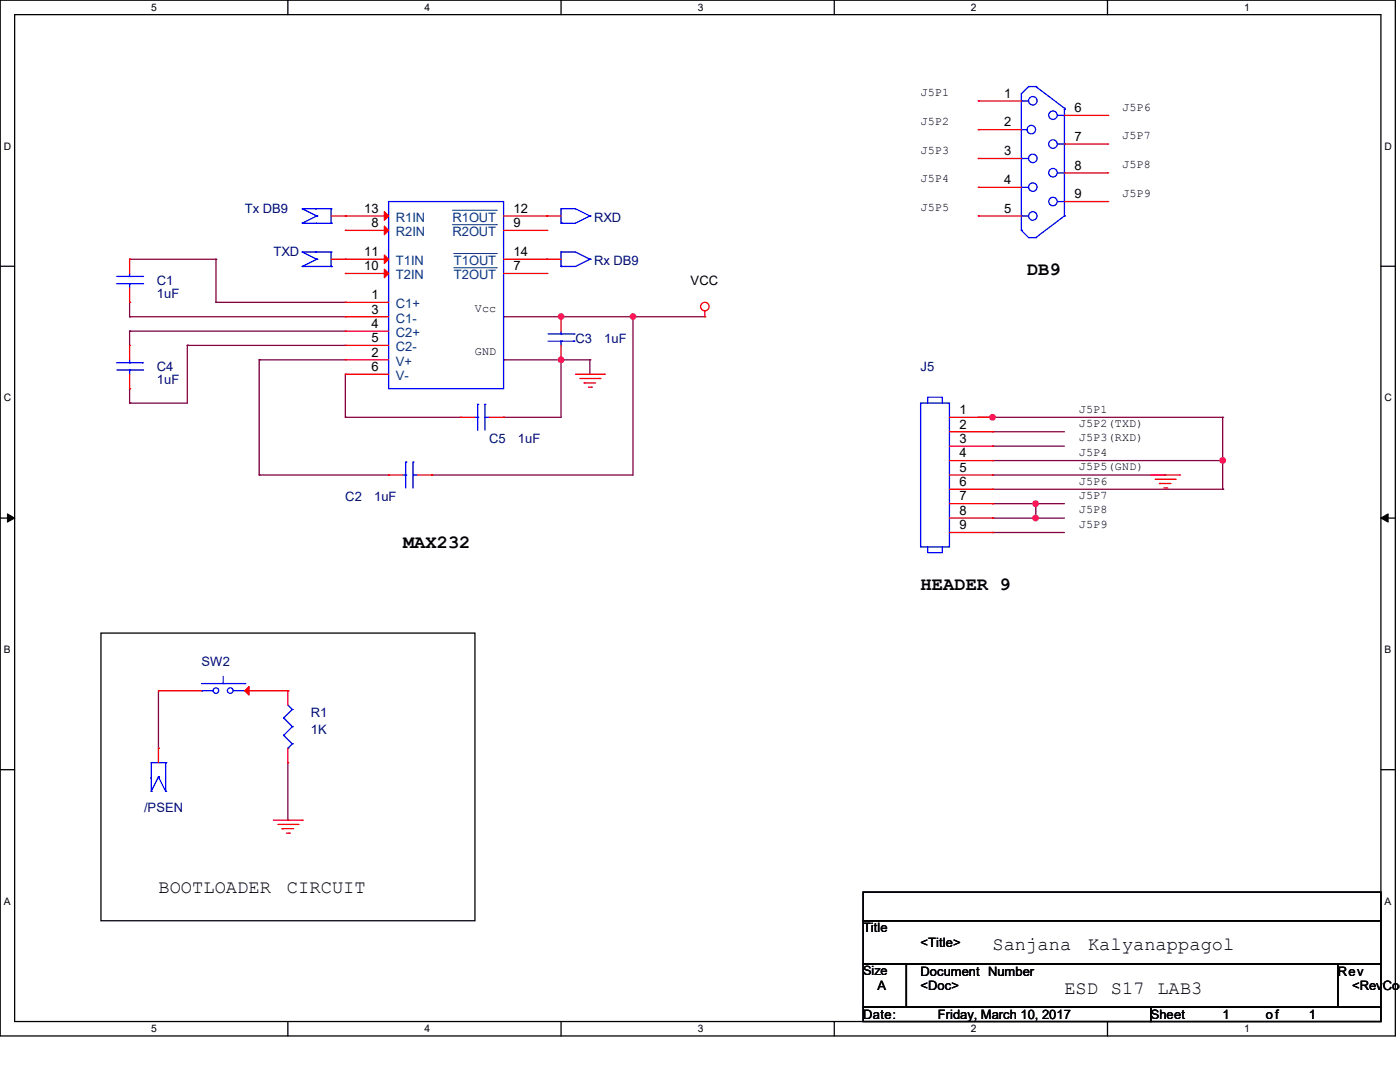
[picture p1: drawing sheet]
<svg xmlns="http://www.w3.org/2000/svg" width="279mm" height="216mm" viewBox="0 0 279 216" stroke-linecap="round" stroke-linejoin="round" font-family="sans-serif">
<path d="M0 0h278.5v206.7h-278.5zM2.9 2.9h272.7v200.9h-272.7z" fill="none" stroke="#000" stroke-width=".25"/>
<g fill="#fff">
<path d="M30.2 .3h1.1v2.3h-1.1z"/>
<path d="M30.2 204.1h1.1v2.3h-1.1z"/>
</g>
<path d="M57.4 0v2.9M57.4 203.8v2.9" fill="none" stroke="#000" stroke-width=".25"/>
<g fill="#fff">
<path d="M84.7 .3h1.1v2.3h-1.1z"/>
<path d="M84.7 204.1h1.1v2.3h-1.1z"/>
</g>
<path d="M112 0v2.9M112 203.8v2.9" fill="none" stroke="#000" stroke-width=".25"/>
<g fill="#fff">
<path d="M139.2 .3h1.1v2.3h-1.1z"/>
<path d="M139.2 204.1h1.1v2.3h-1.1z"/>
</g>
<path d="M166.5 0v2.9M166.5 203.8v2.9" fill="none" stroke="#000" stroke-width=".25"/>
<g fill="#fff">
<path d="M193.8 .3h1.1v2.3h-1.1z"/>
<path d="M193.8 204.1h1.1v2.3h-1.1z"/>
</g>
<path d="M221 0v2.9M221 203.8v2.9" fill="none" stroke="#000" stroke-width=".25"/>
<g fill="#fff">
<path d="M248.3 .3h1.1v2.3h-1.1z"/>
<path d="M248.3 204.1h1.1v2.3h-1.1z"/>
<path d="M.8 28h1.4v2.3h-1.4z"/>
<path d="M276.3 28h1.4v2.3h-1.4z"/>
<path d="M.8 78.2h1.4v2.3h-1.4z"/>
<path d="M276.3 78.2h1.4v2.3h-1.4z"/>
</g>
<path d="M0 53.1h2.9M275.6 53.1h2.9" fill="none" stroke="#000" stroke-width=".25"/>
<g fill="#fff">
<path d="M.8 128.5h1.3v2.2h-1.3z"/>
<path d="M276.3 128.5h1.3v2.2h-1.3z"/>
</g>
<path d="M0 103.4h2.9M275.6 103.4h2.9" fill="none" stroke="#000" stroke-width=".25"/>
<path d="M1.5 102.5l1.4 .9-1.4 .8zM275.6 103.4l1.4-.9v1.7z" fill="#000" stroke="#000" stroke-width=".2"/>
<g fill="#fff">
<path d="M.8 178.7h1.3v2.2h-1.3z"/>
<path d="M276.3 178.7h1.3v2.2h-1.3z"/>
</g>
<path d="M20.2 126.3h74.6v57.4h-74.6zM0 153.6h2.9M275.6 153.6h2.9M172.3 178h103.3v5.7h-103.3zM172.3 183.7h103.3v8.7h-103.3zM172.3 192.4h8.6v8.6h-8.6zM180.9 192.4h86.1v8.6h-86.1zM267 192.4h8.6v8.6h-8.6zM172.3 201h57.4v2.8h-57.4zM229.7 201h45.9v2.8h-45.9z" fill="none" stroke="#000" stroke-width=".25"/>
<g fill="none" stroke="#800040" stroke-width=".25">
<path d="M25.9 51.7h.1M25.9 51.7h17.2M43.1 51.7h.1M43.1 51.7v8.6M25.9 60.3h.1M25.9 63.2h.1M25.9 66.1h.1M25.9 77.6h.1M25.9 60.3v2.9M25.9 66.1v2.8M25.9 77.6v2.8M25.9 63.2h43"/>
<path d="M25.9 66.1h43M37.4 68.9h.1M37.4 68.9v11.5h-11.5M37.4 68.9h31.5M43.1 60.3h.1M43.1 60.3h25.8M51.7 71.8h.1M51.7 71.8h17.2M51.7 71.8v23M68.9 74.7h.1M68.9 74.7v8.6M100.5 63.2h.1"/>
<path d="M100.5 71.8h.1M100.5 63.2h40.2M100.5 71.8h17.2M112 63.2h.1M112 71.8h.1M112 71.8v11.5h-11.5M117.7 71.8h.1M117.7 71.8v2.9M126.3 63.2h.1M126.3 63.2v31.6h-40.2M25.9 80.4h.1M51.7 94.8h.1"/>
<path d="M51.7 94.8h25.9M68.9 83.3h.1M68.9 83.3h23M86.1 94.8h.1M100.5 83.3h.1M195.2 83.3h.1M195.2 83.3h48.8M198.1 89h.1M198.1 86.1h.1M198.1 94.8h34.4M198.1 89h14.3M198.1 86.1h14.3"/>
<path d="M198.1 97.6h45.9M198.1 91.9h45.9M232.5 94.8h.1M244 83.3h.1M244 97.6h.1M244 91.9h.1M244 83.3v14.3M198.1 100.5h.1M198.1 103.4h.1M198.1 106.3h.1M198.1 100.5h14.3M198.1 103.4h14.3"/>
<path d="M198.1 106.3h14.3M206.7 100.5h.1M206.7 103.4h.1M206.7 100.5v2.9M31.6 137.8v11.5M31.6 149.3h.1M57.4 152.2v11.5M57.4 163.7h.1"/>
</g>
<g fill="#f0f" stroke="#f0f" stroke-width=".25">
<circle cx="112" cy="63.2" r=".55"/>
<circle cx="126.3" cy="63.2" r=".55"/>
<circle cx="112" cy="71.8" r=".55"/>
<circle cx="198.1" cy="83.3" r=".55"/>
<circle cx="206.7" cy="100.5" r=".55"/>
<circle cx="206.7" cy="103.4" r=".55"/>
<circle cx="244" cy="91.9" r=".55"/>
</g>
<g fill="none" stroke="#f00" stroke-width=".25">
<path d="M195.2 20.2h.1M195.2 25.9h.1M195.2 31.6h.1M195.2 37.4h.1M195.2 20.2h8.6M195.2 25.9h8.6M195.2 31.6h8.6M195.2 37.4h8.6M212.4 23h8.7M212.4 28.7h8.7M212.4 34.5h8.7M221.1 23h.1"/>
<path d="M221.1 28.7h.1M221.1 34.5h.1M25.9 51.7h.1M25.9 51.7v2.9M25.9 57.4v2.9M66.1 51.7h11.5M66.1 43.1h11.5M68.9 51.7h.1M68.9 43.1h.1M68.9 54.6h.1M68.9 46h.1M68.9 46h8.7"/>
<path d="M68.9 54.6h8.7M100.5 51.7h11.5M100.5 43.1h11.5M100.5 46h8.6M100.5 54.6h8.6M109.1 51.7h.1M109.1 43.1h.1M109.1 46h.1M109.1 54.6h.1M195.2 43.1h.1M195.2 43.1h8.6M212.4 40.2h8.7"/>
<path d="M221.1 40.2h.1M25.9 60.3h.1M25.9 68.9h.1M25.9 77.6h.1M25.9 68.9v2.9M25.9 74.7v2.9M68.9 60.3h.1M68.9 63.2h.1M68.9 66.1h.1M68.9 68.9h.1M68.9 71.8h.1M68.9 74.7h.1"/>
<path d="M68.9 74.7h8.7M68.9 60.3h8.7M68.9 63.2h8.7M68.9 66.1h8.7M68.9 68.9h8.7M68.9 71.8h8.7M112 63.2h.1M112 71.8h.1M112 63.2v2.9M112 68.9v2.9M114.9 74.7h5.7M115.7 75.5h4"/>
<path d="M116.6 76.4h.1M116.6 76.4h2.3M117.4 77.3h.6M118 77.3h.1M119.7 75.5h.1M120.6 74.7h.1M140.7 63.2h.1M140.7 62.1v1.1M77.6 94.8h.1M77.6 94.8h2.8M83.3 94.8h2.8M86.1 94.8h.1"/>
<path d="M91.9 83.3h.1M91.9 83.3h2.9M97.6 83.3h2.9M100.5 83.3h.1M189.5 94.8h8.6M189.5 83.3h8.6M189.5 86.1h8.6M189.5 89h8.6M189.5 91.9h8.6M189.5 97.6h8.6M198.1 83.3h.1M198.1 86.1h.1"/>
<path d="M198.1 89h.1M198.1 91.9h.1M198.1 94.8h.1M198.1 97.6h.1M229.7 94.8h5.7M230.5 95.6h4M231.4 96.5h.1M231.4 96.5h2.3M232.2 97.4h.6M232.8 97.4h.1M234.5 95.6h.1M235.4 94.8h.1"/>
<path d="M189.5 100.5h8.6M189.5 103.4h8.6M189.5 106.3h8.6M198.1 100.5h.1M198.1 103.4h.1M198.1 106.3h.1M31.6 137.8h.1M31.6 137.8h8.6M48.9 137.8h8.5M57.4 137.8h.1M57.4 137.8v2.9M31.6 149.3h.1"/>
<path d="M31.6 149.3v2.9M57.4 152.2h.1M57.4 149.3v2.9M54.6 163.7h5.7M55.5 164.5h4M56.3 165.4h.1M56.3 165.4h2.3M57.1 166.2h.6M57.7 166.2h.1M59.5 164.5h.1M60.3 163.7h.1"/>
<circle cx="140.7" cy="61.2" r=".85"/>
</g>
<g fill="none" stroke="#00f" stroke-width=".25">
<path d="M205.3 17.3h.1M205.3 17.3l-1.5 1.4v27.3M205.3 17.3h1.4M206.7 17.3h.1M206.7 17.3l5.7 4.3M203.8 20.2h.1M203.8 25.9h.1M203.8 31.6h.1M203.8 37.4h.1M203.8 20.2h1.5M203.8 25.9h1.2M203.8 31.6h1.5"/>
<path d="M203.8 37.4h1.5M211 23h1.4M211 34.5h1.4M211 28.7h1.4M212.4 23h.1M212.4 21.6h.1M212.4 34.5h.1M212.4 28.7h.1M212.4 21.8h.1M212.4 21.6v21.5M23.3 56.6h5.1M23.3 55.2h5.1"/>
<path d="M25.9 55.2h.1M25.9 56.6h.1M25.9 54.6v.6M25.9 56.6v.8M28.4 56.6h.1M28.4 55.2h.1M60.3 50.3h.1M60.3 53.2h.1M60.3 41.7h.1M60.3 44.5h.1M60.3 50.3h5.8M60.3 53.2h5.8"/>
<path d="M60.3 50.3l2.9 1.4M60.3 41.7h5.8M60.3 44.5h5.8M60.3 41.7l2.9 1.4M63.2 51.7h.1M63.2 43.1h.1M63.2 51.7l-2.9 1.5M63.2 43.1l-2.9 1.4M66.1 50.3h.1M66.1 53.2h.1M66.1 41.7h.1M66.1 44.5h.1"/>
<path d="M66.1 41.7v2.8M66.1 50.3v2.9M77.6 40.2h22.9v37.4h-22.9zM112 50.3h.1M112 53.2h.1M112 41.7h.1M112 44.5h.1M112 50.3h2.9l2.8 1.4M112 41.7v2.8M112 50.3v2.9M112 41.7h2.9l2.8 1.4M117.7 51.7h.1"/>
<path d="M117.7 43.1h.1M117.7 51.7l-2.8 1.5h-2.9M117.7 43.1l-2.8 1.4h-2.9M203.8 43.1h.1M203.8 46h.1M203.8 43.1h1.5M203.8 46l1.5 1.4M205.3 47.4h.1M205.3 47.4h1.4M206.7 47.4h.1M211 40.2h1.4M212.4 40.2h.1"/>
<path d="M212.4 43.1h.1M212.4 43.1l-5.7 4.3M23.3 73.8h5.1M23.3 72.4h5.1M25.9 72.4h.1M25.9 73.8h.1M25.9 71.8v.6M25.9 73.8v.9M28.4 73.8h.1M28.4 72.4h.1M109.4 68.1h5.2M109.4 66.6h5.2"/>
<path d="M112 66.6h.1M112 68.1h.1M112 66.1v.5M112 68.1v.8M114.6 68.1h.1M114.6 66.6h.1M80.4 94.8h.6M81 94.8h.1M81 92.2h.1M81 92.2v5.2M82.4 92.2h.1M82.4 94.8h.1"/>
<path d="M82.4 94.8h.9M82.4 92.2v5.2M94.8 83.3h.5M95.3 83.3h.1M95.3 80.7h.1M95.3 80.7v5.2M96.8 80.7h.1M96.8 83.3h.1M96.8 83.3h.8M96.8 80.7v5.2M183.7 80.4h5.8v28.7h-5.8zM185.2 80.4v-1.2h2.8v1.2"/>
<path d="M185.2 109.1v1.2h2.8v-1.2M40.2 137.8h.1M40.2 136.4h8.7M40.2 137.8h2.3M44.5 136.4h.1M44.5 135v1.4M46.6 137.8h2.3M48.9 136.4h.1M48.9 137.8h.1M30.2 157.9h.1M30.2 152.2h.1M30.2 152.2v5.7"/>
<path d="M30.2 152.2h2.9M31.6 155h.1M31.6 155l-1.4 2.9M31.6 155l1.5 2.9M33.1 157.9h.1M33.1 152.2h.1M33.1 152.2v5.7M56.6 143.3h.1M56.6 146.7h.1M56.6 143.3l1.7 1.7M56.6 146.7l1.7 1.7M57.4 149.3h.1"/>
<path d="M57.4 140.7l.9 .9M58.3 141.6h.1M58.3 145h.1M58.3 148.4h.1M58.3 141.6l-1.7 1.7M58.3 145l-1.7 1.7M58.3 148.4l-.9 .9"/>
<circle cx="205.8" cy="25.9" r=".85"/>
<circle cx="206.1" cy="20.1" r=".85"/>
<circle cx="206.1" cy="37.3" r=".85"/>
<circle cx="206.1" cy="31.6" r=".85"/>
<circle cx="210.1" cy="34.5" r=".85"/>
<circle cx="210.1" cy="23" r=".85"/>
<circle cx="210.1" cy="28.7" r=".85"/>
<circle cx="206.1" cy="43.1" r=".85"/>
<circle cx="210.1" cy="40.2" r=".85"/>
<circle cx="43.1" cy="137.8" r=".55"/>
<circle cx="46" cy="137.8" r=".56"/>
</g>
<g fill="#f00" stroke="#f00" stroke-width=".25">
<path d="M49.7 137v1.7l-.8-.9z"/>
<path d="M76.7 50.9l.9 .8-.9 .9z"/>
<path d="M76.7 53.7l.9 .9-.9 .8z"/>
<path d="M76.7 42.2l.9 .9-.9 .8z"/>
<path d="M76.7 45.1l.9 .9-.9 .8z"/>
</g>
<path d="M90.3 42h8.8M90.3 44.8h8.8M90.6 50.6h8.5M90.6 53.4h8.5M99.1 42h.1M99.1 44.8h.1M99.1 50.6h.1M99.1 53.4h.1" fill="none" stroke="#004080" stroke-width=".2"/>
<g font-size="3.7">
<text x="205" y="54.9">DB9</text>
<text x="80.4" y="109.4">MAX232</text>
<text x="183.7" y="117.7">HEADER 9</text>
<text x="31.6" y="178.1">BOOTLOADER</text>
<text x="57.3" y="178.1">CIRCUIT</text>
<text x="198.1" y="189.6">Sanjana</text>
<text x="217.2" y="189.6">Kalyanappagol</text>
<text x="212.4" y="198.2">ESD S17 LAB3</text>
</g>
<g font-size="2.6">
<text x="200.4" y="19.5">1</text>
<text x="214.4" y="22.4">6</text>
<text x="200.4" y="25.2">2</text>
<text x="214.4" y="28.1">7</text>
<text x="200.4" y="31">3</text>
<text x="214.4" y="33.9">8</text>
<text x="200.4" y="36.7">4</text>
<text x="214.4" y="39.6">9</text>
<text x="72.7" y="42.5">13</text>
<text x="74.1" y="45.3">8</text>
<text x="102.5" y="42.5">12</text>
<text x="102.5" y="45.3">9</text>
<text x="200.4" y="42.5">5</text>
<text x="72.7" y="51.1">11</text>
<text x="72.7" y="53.9">10</text>
<text x="102.5" y="51.1">14</text>
<text x="102.5" y="53.9">7</text>
<text x="74.1" y="59.7">1</text>
<text x="137.8" y="56.9">VCC</text>
<text x="74.1" y="62.6">3</text>
<text x="74.1" y="65.4">4</text>
<text x="74.1" y="68.3">5</text>
<text x="74.1" y="71.2">2</text>
<text x="74.1" y="74">6</text>
<text x="191.5" y="82.6">1</text>
<text x="191.5" y="85.5">2</text>
<text x="191.5" y="88.4">3</text>
<text x="191.5" y="91.3">4</text>
<text x="191.5" y="94.1">5</text>
<text x="191.5" y="97">6</text>
<text x="191.5" y="99.9">7</text>
<text x="191.5" y="102.7">8</text>
<text x="191.5" y="105.6">9</text>
<text x="172.3" y="186.1">Title</text>
<text x="183.7" y="188.9">&lt;Title&gt;</text>
<text x="175.1" y="197.6">A</text>
<text x="183.7" y="197.6">&lt;Doc&gt;</text>
<text x="183.7" y="194.7">Document Number</text>
<text x="267" y="194.7">Rev</text>
<text x="269.8" y="197.6">&lt;RevCod</text>
<text x="172.3" y="203.3">Date:</text>
<text x="187.2" y="203.3">Friday, March 10, 2017</text>
<text x="229.7" y="203.3">Sheet</text>
<text x="244" y="203.3">1</text>
<text x="252.6" y="203.3">of</text>
<text x="261.2" y="203.3">1</text>
</g>
<g font-size="2.6" fill="#000080">
<text x="48.9" y="42.5">Tx DB9</text>
<text x="118.6" y="44.3">RXD</text>
<text x="54.6" y="51.2">TXD</text>
<text x="118.6" y="52.9">Rx DB9</text>
<text x="31.3" y="59.5">1uF</text>
<text x="31.3" y="56.9">C1</text>
<text x="114.8" y="68.4">C3</text>
<text x="120.6" y="68.4">1uF</text>
<text x="31.3" y="76.7">1uF</text>
<text x="31.3" y="74.1">C4</text>
<text x="183.7" y="74.1">J5</text>
<text x="97.6" y="88.5">C5</text>
<text x="103.4" y="88.5">1uF</text>
<text x="68.9" y="99.9">C2</text>
<text x="74.7" y="99.9">1uF</text>
<text x="40.2" y="133">SW2</text>
<text x="62.1" y="143">R1</text>
<text x="62.1" y="146.5">1K</text>
<text x="28.7" y="162">/PSEN</text>
</g>
<g font-size="2.6" fill="#004080">
<text x="79" y="44.3">R1IN</text>
<text x="79" y="47.2">R2IN</text>
<text x="90.3" y="44.3">R1OUT</text>
<text x="90.3" y="47.2">R2OUT</text>
<text x="79" y="52.9">T1IN</text>
<text x="90.6" y="52.9">T1OUT</text>
<text x="79" y="55.8">T2IN</text>
<text x="90.6" y="55.8">T2OUT</text>
<text x="79" y="61.5">C1+</text>
<text x="79" y="64.4">C1-</text>
<text x="79" y="67.3">C2+</text>
<text x="79" y="70.1">C2-</text>
<text x="79" y="73">V+</text>
<text x="79" y="75.9">V-</text>
</g>
<text font-size="2.5" x="172.3" y="194.6">Size</text>
<g font-size="2.3">
<text x="183.7" y="19.2">J5P1</text>
<text x="223.9" y="22.1">J5P6</text>
<text x="183.7" y="24.9">J5P2</text>
<text x="223.9" y="27.8">J5P7</text>
<text x="183.7" y="30.6">J5P3</text>
<text x="223.9" y="33.5">J5P8</text>
<text x="183.7" y="36.4">J5P4</text>
<text x="223.9" y="39.3">J5P9</text>
<text x="183.7" y="42.1">J5P5</text>
<text x="94.8" y="62.2">Vcc</text>
<text x="94.8" y="70.8">GND</text>
<text x="215.3" y="82.3">J5P1</text>
<text x="215.3" y="85.2">J5P2(TXD)</text>
<text x="215.3" y="88.1">J5P3(RXD)</text>
<text x="215.3" y="90.9">J5P4</text>
<text x="215.3" y="93.8">J5P5(GND)</text>
<text x="215.3" y="96.7">J5P6</text>
<text x="215.3" y="99.5">J5P7</text>
<text x="215.3" y="102.4">J5P8</text>
<text x="215.3" y="105.3">J5P9</text>
</g>
<g font-size="2.1">
<text x="30.2" y="2.2">5</text>
<text x="84.7" y="2.2">4</text>
<text x="139.2" y="2.2">3</text>
<text x="193.8" y="2.2">2</text>
<text x="248.3" y="2.2">1</text>
<text x=".8" y="29.8">D</text>
<text x="276.3" y="29.8">D</text>
<text x=".8" y="80.1">C</text>
<text x="276.3" y="80.1">C</text>
<text x=".8" y="130.3">B</text>
<text x="276.3" y="130.3">B</text>
<text x=".8" y="180.5">A</text>
<text x="276.3" y="180.5">A</text>
<text x="30.2" y="206">5</text>
<text x="84.7" y="206">4</text>
<text x="139.2" y="206">3</text>
<text x="193.8" y="206">2</text>
<text x="248.3" y="206">1</text>
</g>
</svg>
